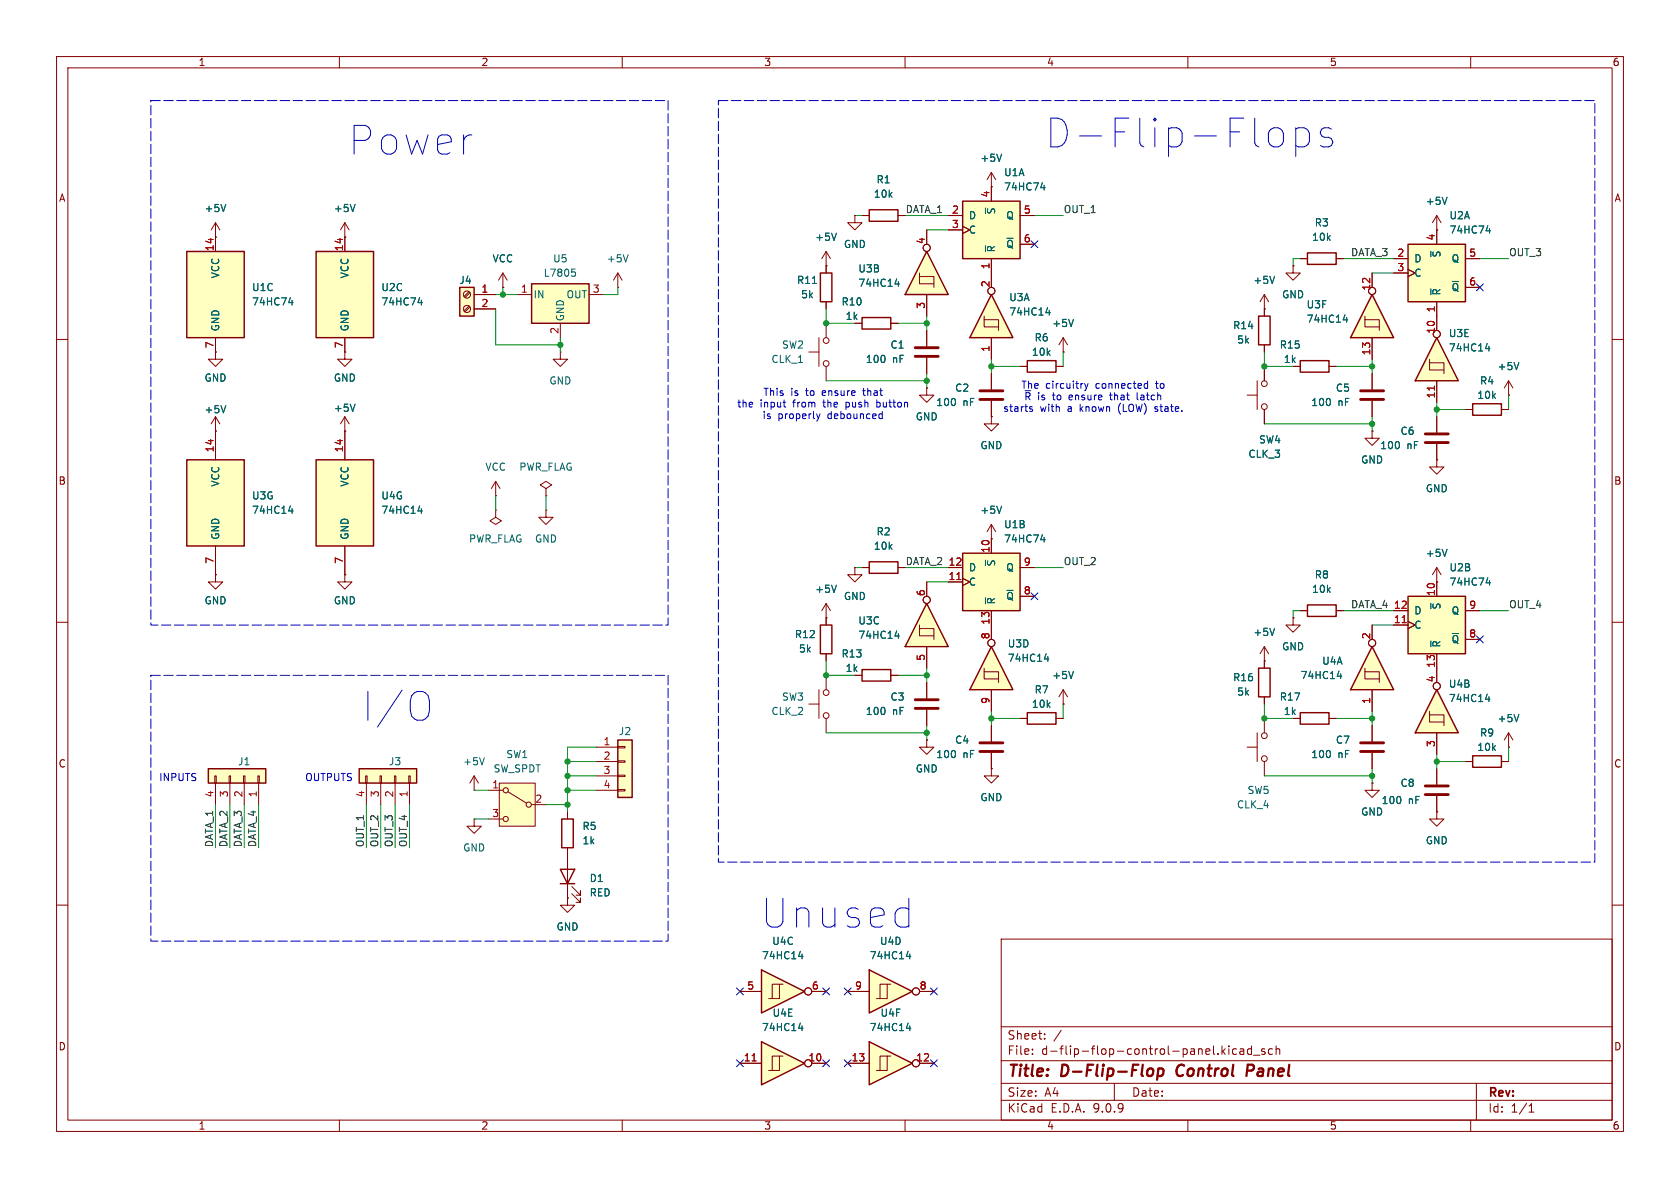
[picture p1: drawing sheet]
<svg xmlns="http://www.w3.org/2000/svg" width="297mm" height="210mm" viewBox="0 0 297 210" stroke-linecap="round" stroke-linejoin="round" font-family="sans-serif">
<g fill="none" stroke="#840000" stroke-width=".18">
<path d="M10 10h277v190h-277zM12 12h273v186h-273zM60 10v2M110 10v2M160 10v2M210 10v2M260 10v2M61 39.4l-.8 1.2M61 39.4l.7 1.2M61 39.4v2.5M61 41.9h.1M10 60h2"/>
<path d="M285 60h2M10 110h2M285 110h2M259.1 134.6h1.2M265.4 134.6h1.3M10 160h2M177 166h108v32h-108zM285 160h2M60 198v2M110 198v2M160 198v2M177 194.5h108"/>
<path d="M177 191.5h108M177 187.5h108M177 181.5h108M182.5 186.3v.1M182.5 185.5v.1M184.7 183.6v.1M184.7 182.8v.1M187.6 182.1l-1.3 2M197 191.5v3M210 198v2M216 184.9v1.5M216.2 185.8l.4 .6"/>
<path d="M216.6 185.4l-.6 .6M217.2 184.9v.1M217.2 185.4v1M218.6 185.5l-.4-.1-.3 .3v.4l.1 .2h.6M219.2 185.5h.6l.1 .9M219.9 185.8h-.5a.29 .29 0 0 0-.2 .3 .29 .29 0 0 0 .2 .3l.5-.1M221.2 185.5l-.4-.1-.3 .3v.4l.2 .2h.5M221.2 184.9v1.5M221.6 186.5h1.1M223.6 185.5l-.4-.1-.2 .2 .1 .2 .5 .2v.3h-.6M225 185.5l-.5-.1-.3 .3v.4l.2 .2h.6M225.6 185.5l.2-.1 .4 .1v.9"/>
<path d="M225.6 184.9v1.5M260 198v2M261 191.5v6.5M270.3 196.6h.9M270.3 195.5l.4-.4v1.5"/>
</g>
<path d="M203.3 188.9l.4 .1 .2 .3-.1 .5-.4 .4M204.8 189l.2-.1 .6 .1 .1 .3-.1 .5a.66 .66 0 0 1-1 .3M204.8 188.9l-.2 2M208.3 188.5a1.27 1.27 0 0 0 0 1.6M221.4 188.2h-.8l-.3 2M221.4 189.2l-.9 .1" fill="none" stroke="#840000" stroke-width=".4"/>
<path d="M260.3 133.6h5.1v2h-5.1z" fill="none" stroke="#840000" stroke-width=".25"/>
<path d="M62.8 36.1l-.4 1.3" fill="none" stroke="#006464" stroke-width=".18"/>
<path d="M33 81.3h10.2v15.2h-10.2z" fill="#ffffc2"/>
<path d="M33 81.3h10.2v15.2h-10.2zM222.5 118.1h2v5.1h-2z" fill="none" stroke="#840000" stroke-width=".25"/>
<g fill="none" stroke="#840000" stroke-width=".18">
<path d="M38.1 76.2v5.1M242.6 76.2v1.3h1.2l-1.2 1.2-1.3-1.2h1.3M242.6 76.2h.1M266.7 69.9h.1M266.7 67.3l-.8 1.3M266.7 67.3l.8 1.3M266.7 67.3v2.6M38.1 96.5v5.1M223.5 116.8h.1M223.5 114.3v3.8M223.5 114.3l-.7 1.3M223.5 114.3l.8 1.3"/>
<path d="M254 102.9h.1M254 100.3l-.8 1.3M254 100.3l.8 1.3M254 100.3v2.6M223.5 123.2v1.3M242.6 138.4v1.3h1.2l-1.2 1.3-1.3-1.3h1.3M242.6 138.4h.1M254 135.9v2.8M254 140.7v2.8"/>
</g>
<path d="M268.5 64.1l-.4 1.2M51 90.3h.8M51.6 89.9v.8M255.8 97.1l-.4 1.3M225.3 111.1l-.4 1.2" fill="none" stroke="#006464" stroke-width=".18"/>
<path d="M252 138.9h4M252 140.5h4" fill="none" stroke="#840000" stroke-width=".51"/>
<path d="M55.9 44.5h10.1v15.2h-10.1z" fill="#ffffc2"/>
<path d="M55.9 44.5h10.1v15.2h-10.1zM231.1 106.9h5.1v2.1h-5.1z" fill="none" stroke="#840000" stroke-width=".25"/>
<g fill="none" stroke="#840000" stroke-width=".18">
<path d="M61 41.9v2.6M61 59.7v2.5M229.9 108h1.2M236.2 108h1.3M220.5 132.1h1.7M222.2 129.5v5.1M223.5 127v2.5M223.5 134.6v2.6"/>
<circle cx="223.5" cy="130" r=".51"/>
<circle cx="223.5" cy="134.1" r=".51"/>
</g>
<path d="M73.9 53.5h.8M74.5 53.1v.8" fill="none" stroke="#006464" stroke-width=".18"/>
<path d="M248.9 105.4h10.2v10.2h-10.2z" fill="#ffffc2"/>
<path d="M248.9 105.4h10.2v10.2h-10.2z" fill="none" stroke="#840000" stroke-width=".25"/>
<path d="M175.3 33h.1M175.3 30.5l-.8 1.3M175.3 30.5l.7 1.3M175.3 30.5v2.5M246.4 108h2.5M246.4 110.5h2.5M248.9 109.9l1.3 .6-1.3 .6M254 102.9v2.5M254 115.6v2.5M259.1 108h2.5M259.1 113h2.5" fill="none" stroke="#840000" stroke-width=".18"/>
<path d="M247.9 110.1h.7" fill="none" stroke="#a90000" stroke-width=".18"/>
<path d="M177.1 27.2l-.4 1.3M253 113.3v1M262.7 103h.8M263.3 102.6v.8" fill="none" stroke="#006464" stroke-width=".18"/>
<path d="M170.2 35.6h10.1v10.1h-10.1z" fill="#ffffc2"/>
<path d="M170.2 35.6h10.1v10.1h-10.1z" fill="none" stroke="#840000" stroke-width=".25"/>
<path d="M167.6 38.1h2.6M175.3 33v2.6M180.3 38.1h2.6M167.6 40.6h2.6M170.2 40l1.2 .6-1.2 .7M175.3 45.7v2.6M180.3 43.2h2.6" fill="none" stroke="#840000" stroke-width=".18"/>
<path d="M184 33.2h.8M184.6 32.8v.8M174.2 43.5v1" fill="none" stroke="#006464" stroke-width=".18"/>
<path d="M170.2 97.8h10.1v10.2h-10.1z" fill="#ffffc2"/>
<path d="M153.7 37.1h5v2h-5zM153.7 99.3h5v2h-5zM170.2 97.8h10.1v10.2h-10.1z" fill="none" stroke="#840000" stroke-width=".25"/>
<g fill="none" stroke="#840000" stroke-width=".18">
<path d="M152.4 38.1h1.3M158.7 38.1h1.3M88.9 50.8h.1M88.9 48.3l-.8 1.2M88.9 48.3l.8 1.2M88.9 48.3v2.5M109.2 50.8h.1M109.2 48.3l-.7 1.2M109.2 48.3l.8 1.2M109.2 48.3v2.5M38.1 76.2h.1M38.1 62.2v1.3h1.3l-1.3 1.3-1.3-1.3h1.3"/>
<path d="M38.1 62.2h.1M38.1 73.7l-.8 1.2M38.1 73.7l.8 1.2M38.1 73.7v2.5M61 62.2v1.3h1.2l-1.2 1.3-1.3-1.3h1.3M61 62.2h.1M61 76.2h.1M61 73.7l-.8 1.2M61 73.7l.7 1.2M61 73.7v2.5M99.1 62.2v1.3h1.2l-1.2 1.3-1.3-1.3h1.3M99.1 62.2h.1"/>
<path d="M175.3 73.7v1.2h1.2l-1.2 1.3-1.3-1.3h1.3M175.3 73.7h.1M87.6 87.6h.1M87.6 85.1l-.7 1.3M87.6 85.1l.8 1.3M87.6 85.1v2.5M96.5 86.4l1-.7-1-.6-1 .6 1 .7v1.2M96.5 87.6h.1M96.5 90.2v1.2h1.3l-1.3 1.3-1.3-1.3h1.3M96.5 90.2h.1M175.3 95.3h.1M175.3 92.7v5.1"/>
<path d="M175.3 92.7l-.8 1.3M175.3 92.7l.7 1.3M152.4 100.3h1.3M158.7 100.3h1.3M167.6 100.3h2.6M167.6 102.9h2.6M170.2 102.2l1.2 .7-1.2 .6M175.3 108v2.5M180.3 100.3h2.6M180.3 105.4h2.6"/>
</g>
<path d="M169.2 102.5h.7" fill="none" stroke="#a90000" stroke-width=".18"/>
<path d="M111 45l-.4 1.3M39.9 71.7l-.4 1.3M62.8 71.4l-.4 1.3M177.1 89.5l-.4 1.2M184 95.4h.8M184.6 95v.8M174.2 105.7v1" fill="none" stroke="#006464" stroke-width=".18"/>
<path d="M94 50.2h10.1v7h-10.1z" fill="#ffffc2"/>
<path d="M94 50.2h10.1v7h-10.1z" fill="none" stroke="#840000" stroke-width=".25"/>
<path d="M91.4 52.1h2.6M99.1 57.2v2.5M104.1 52.1h2.6M38.1 101.6v1.3h1.3l-1.3 1.2-1.3-1.2h1.3M38.1 101.6h.1" fill="none" stroke="#840000" stroke-width=".18"/>
<path d="M101.1 47.6h.6M101.2 48.1h.3l.3 .2-.2 .5h-.4" fill="none" stroke="#006464" stroke-width=".18"/>
<path d="M55.9 81.3h10.1v15.2h-10.1z" fill="#ffffc2"/>
<path d="M55.9 81.3h10.1v15.2h-10.1z" fill="none" stroke="#840000" stroke-width=".25"/>
<path d="M61 76.2v5.1M61 96.5v5.1M87.6 90.2v1.2l1 .7-1 .6-1-.6 1-.7M87.6 90.2h.1M61 101.6v1.3h1.2l-1.2 1.2-1.3-1.2h1.3M61 101.6h.1" fill="none" stroke="#840000" stroke-width=".18"/>
<path d="M73.9 90.3h.8M74.5 89.9v.8" fill="none" stroke="#006464" stroke-width=".18"/>
<path d="M81.3 50.8h2.5v5.1h-2.5z" fill="#ffffc2"/>
<path d="M81.3 50.8h2.5v5.1h-2.5z" fill="none" stroke="#840000" stroke-width=".25"/>
<g fill="none" stroke="#840000" stroke-width=".18">
<path d="M82.9 51.6l-.9 .8M82.9 54.1l-.9 .8M83.1 51.7l-.9 .9M83.1 54.3l-.9 .8M83.8 52.1h3.8M83.8 54.6h3.8"/>
<circle cx="82.5" cy="52.1" r=".63"/>
<circle cx="82.5" cy="54.6" r=".63"/>
</g>
<path d="M33 44.5h10.2v15.2h-10.2z" fill="#ffffc2"/>
<path d="M33 44.5h10.2v15.2h-10.2z" fill="none" stroke="#840000" stroke-width=".25"/>
<path d="M38.1 39.4v5.1M38.1 39.4l-.8 1.2M38.1 39.4l.8 1.2M38.1 41.9h.1M38.1 59.7v2.5" fill="none" stroke="#840000" stroke-width=".18"/>
<path d="M39.9 36.1l-.4 1.3M51 53.5h.8M51.6 53.1v.8" fill="none" stroke="#006464" stroke-width=".18"/>
<path d="M134.6 184.2l7.6 3.8-7.6 3.8z" fill="#ffffc2"/>
<path d="M152.4 118.4h5.1v2h-5.1zM181.6 126h5.1v2h-5.1zM134.6 184.2l7.6 3.8-7.6 3.8z" fill="none" stroke="#840000" stroke-width=".25"/>
<g fill="none" stroke="#840000" stroke-width=".18">
<path d="M151.1 119.4h1.3M157.5 119.4h1.2M163.8 130.8v1.3h1.3l-1.3 1.3-1.2-1.3h1.2M163.8 130.8h.1M175.3 135.9v1.3h1.2l-1.2 1.2-1.3-1.2h1.3M175.3 135.9h.1M175.3 128.3v2.8M175.3 133.1v2.8M180.3 127h1.3M186.7 127h1.3M188 124.5h.1M188 121.9l-.8 1.3"/>
<path d="M188 121.9l.7 1.3M188 121.9v2.6M130.8 188h3.8M137.8 186.7h-1.3v2.5M138.4 186.7h-.6v2.5h-1.9M143.5 188h2.5"/>
<circle cx="142.9" cy="188" r=".63"/>
</g>
<path d="M133 187.5h.7" fill="none" stroke="#a90000" stroke-width=".18"/>
<path d="M189.8 118.7l-.4 1.3M141.2 181.8h.8M141.8 181.3v.9" fill="none" stroke="#006464" stroke-width=".18"/>
<path d="M173.2 131.3h4.1M173.2 132.8h4.1" fill="none" stroke="#840000" stroke-width=".51"/>
<path d="M175.3 114.3l3.8 7.6h-7.7z" fill="#ffffc2"/>
<path d="M175.3 114.3l3.8 7.6h-7.7z" fill="none" stroke="#840000" stroke-width=".25"/>
<g fill="none" stroke="#840000" stroke-width=".18">
<path d="M174 118.1v.6h2.5v2M174 118.7v1.3h2.5M175.3 110.5v2.5M175.3 121.9v3.8"/>
<circle cx="175.3" cy="113.7" r=".63"/>
</g>
<path d="M184.6 116.5h.8M185.2 116.1v.8" fill="none" stroke="#006464" stroke-width=".18"/>
<path d="M163.8 106.7l3.8 7.6h-7.6z" fill="#ffffc2"/>
<path d="M163.8 106.7l3.8 7.6h-7.6z" fill="none" stroke="#840000" stroke-width=".25"/>
<g fill="none" stroke="#840000" stroke-width=".18">
<path d="M146 109.2h.1M146 106.7l-.7 1.3M146 106.7l.8 1.3M146 106.7v2.5M151.1 100.3v1.3h1.3l-1.3 1.3-1.2-1.3h1.2M151.1 100.3h.1M162.6 110.5v.6h2.5v1.9M162.6 111.1v1.3h2.5M163.8 102.9v2.5M163.8 114.3v3.8"/>
<circle cx="163.8" cy="106" r=".63"/>
</g>
<path d="M147.9 103.4l-.5 1.3M158.2 112.4h.8M158.8 112v.8" fill="none" stroke="#006464" stroke-width=".18"/>
<path d="M153.7 184.2l7.6 3.8-7.6 3.8z" fill="#ffffc2"/>
<path d="M153.7 184.2l7.6 3.8-7.6 3.8z" fill="none" stroke="#840000" stroke-width=".25"/>
<g fill="none" stroke="#840000" stroke-width=".18">
<path d="M149.9 188h3.8M156.8 186.7h-1.2v2.5M157.5 186.7h-.7v2.5h-1.9M162.6 188h2.5"/>
<circle cx="161.9" cy="188" r=".63"/>
</g>
<path d="M160.2 181.8h.8M160.8 181.3v.9" fill="none" stroke="#006464" stroke-width=".18"/>
<path d="M134.6 171.5l7.6 3.8-7.6 3.8z" fill="#ffffc2"/>
<path d="M134.6 171.5l7.6 3.8-7.6 3.8z" fill="none" stroke="#840000" stroke-width=".25"/>
<g fill="none" stroke="#840000" stroke-width=".18">
<path d="M130.8 175.3h3.8M137.8 174h-1.3v2.5M138.4 174h-.6v2.5h-1.9M143.5 175.3h2.5"/>
<circle cx="142.9" cy="175.3" r=".63"/>
</g>
<path d="M141.2 169.1h.8M141.8 168.6v.9" fill="none" stroke="#006464" stroke-width=".18"/>
<path d="M153.7 171.5l7.6 3.8-7.6 3.8z" fill="#ffffc2"/>
<path d="M99.1 153.7h2.5l-1.3 2.5zM99.1 156.2h2.5M153.7 171.5l7.6 3.8-7.6 3.8z" fill="none" stroke="#840000" stroke-width=".25"/>
<g fill="none" stroke="#840000" stroke-width=".18">
<path d="M100.3 158.8v1.2h1.3l-1.3 1.3-1.2-1.3h1.2M100.3 158.8h.1M100.3 151.1v7.7M101.1 158l1.5 1.5v-.7v.7h-.7M101.1 156.7l1.5 1.5v-.7v.7h-.7M149.9 175.3h3.8M156.8 174h-1.2v2.5M157.5 174h-.7v2.5h-1.9M162.6 175.3h2.5"/>
<circle cx="161.9" cy="175.3" r=".63"/>
</g>
<path d="M160.2 169.1h.8M160.8 168.6v.9" fill="none" stroke="#006464" stroke-width=".18"/>
<path d="M109.2 130.8h2.6v10.2h-2.6z" fill="#ffffc2"/>
<path d="M109.2 130.8h2.6v10.2h-2.6zM99.3 144.8h2v5.1h-2z" fill="none" stroke="#840000" stroke-width=".25"/>
<path d="M105.4 132.1h3.8M105.4 134.6h3.8M105.4 137.2h3.8M105.4 139.7h3.8M109.2 132h1.3v.2h-1.3zM109.2 134.5h1.3v.2h-1.3zM109.2 137h1.3v.3h-1.3zM109.2 139.6h1.3v.2h-1.3zM100.3 143.5v1.3M100.3 149.9v1.2" fill="none" stroke="#840000" stroke-width=".18"/>
<path d="M88.3 138.4h6.3v7.7h-6.3z" fill="#ffffc2"/>
<g fill="none" stroke="#840000" stroke-width=".18">
<path d="M259.1 72.4h1.2M265.4 72.4h1.3M86.4 139.7h2.5M88.3 138.4h6.3v7.7h-6.3zM89.8 140l3.3 2M86.4 144.8h2.5M94 142.2h2.5M254 143.5v1.3h1.3l-1.3 1.3-1.3-1.3h1.3M254 143.5h.1"/>
<circle cx="89.4" cy="139.7" r=".46"/>
<circle cx="89.4" cy="144.8" r=".46"/>
<circle cx="93.5" cy="142.2" r=".46"/>
</g>
<path d="M260.3 71.4h5.1v2h-5.1z" fill="none" stroke="#840000" stroke-width=".25"/>
<path d="M248.9 43.2h10.2v10.1h-10.2z" fill="#ffffc2"/>
<path d="M222.5 55.9h2v5.1h-2zM248.9 43.2h10.2v10.1h-10.2z" fill="none" stroke="#840000" stroke-width=".25"/>
<g fill="none" stroke="#840000" stroke-width=".18">
<path d="M223.5 54.6v1.3M246.4 45.7h2.5M246.4 48.3h2.5M248.9 47.6l1.3 .7-1.3 .6M254 40.6v2.6M254 53.3v2.6M259.1 45.7h2.5M259.1 50.8h2.5M220.5 69.9h1.7M222.2 67.3v5.1M223.5 61v1.2M223.5 64.8v2.5"/>
<path d="M223.5 72.4v2.5M266.7 132.1h.1M266.7 129.5l-.8 1.3M266.7 129.5l.8 1.3M266.7 129.5v2.6"/>
<circle cx="223.5" cy="67.8" r=".51"/>
<circle cx="223.5" cy="71.9" r=".51"/>
</g>
<path d="M253 51.1v1M262.7 40.8h.8M263.3 40.4v.8M268.5 126.3l-.4 1.3" fill="none" stroke="#006464" stroke-width=".18"/>
<path d="M254 121.9l3.8 7.6h-7.6z" fill="#ffffc2"/>
<path d="M231.1 44.7h5.1v2h-5.1zM254 121.9l3.8 7.6h-7.6z" fill="none" stroke="#840000" stroke-width=".25"/>
<g fill="none" stroke="#840000" stroke-width=".18">
<path d="M254 38.1v2.5M254 38.1l-.8 1.3M254 38.1l.8 1.3M223.5 54.6h.1M223.5 52.1l-.7 1.2M223.5 52.1l.8 1.2M223.5 52.1v2.5M229.9 45.7h1.2M236.2 45.7h1.3M254 40.6h.1M254 73.7v2.8M254 78.5v2.8"/>
<path d="M254 81.3v1.3h1.3l-1.3 1.2-1.3-1.2h1.3M254 81.3h.1M254 118.1v2.6M252.7 125.7v.7h2.6v1.9M252.7 126.4v1.2h2.6M254 129.5v3.9"/>
<circle cx="254" cy="121.3" r=".63"/>
</g>
<path d="M255.8 34.9l-.4 1.2M225.3 48.8l-.4 1.3M262.6 123.6h.8M263.2 123.2v.8" fill="none" stroke="#006464" stroke-width=".18"/>
<path d="M252 76.7h4M252 78.2h4" fill="none" stroke="#840000" stroke-width=".51"/>
<path d="M36.8 135.9h10.2v2.5h-10.2z" fill="#ffffc2"/>
<path d="M36.8 135.9h10.2v2.5h-10.2z" fill="none" stroke="#840000" stroke-width=".25"/>
<path d="M38 137.2h.2v1.2h-.2zM38.1 138.4v3.8M40.5 137.2h.3v1.2h-.3zM40.6 138.4v3.8M43.1 137.2h.2v1.2h-.2zM43.2 138.4v3.8M45.6 137.2h.2v1.2h-.2zM45.7 138.4v3.8M83.8 144.8v1.3h1.3l-1.3 1.2-1.3-1.2h1.3M83.8 144.8h.1" fill="none" stroke="#840000" stroke-width=".18"/>
<path d="M63.5 135.9h10.2v2.5h-10.2z" fill="#ffffc2"/>
<path d="M145 110.5h2.1v5.1h-2.1zM63.5 135.9h10.2v2.5h-10.2z" fill="none" stroke="#840000" stroke-width=".25"/>
<g fill="none" stroke="#840000" stroke-width=".18">
<path d="M163.8 58.4v2.8M163.8 63.2v2.8M146 109.2v1.3M146 115.6v1.2M146 119.4v2.5M64.6 137.2h.3v1.2h-.3zM64.8 138.4v3.8M67.2 137.2h.2v1.2h-.2zM67.3 138.4v3.8M69.7 137.2h.3v1.2h-.3zM69.8 138.4v3.8M72.3 137.2h.2v1.2h-.2z"/>
<path d="M72.4 138.4v3.8M83.8 139.7h.1M83.8 137.2l-.7 1.2M83.8 137.2l.8 1.2M83.8 137.2v2.5M143 124.5h1.8M144.8 121.9v5.1M146 127v2.5M163.8 120.7v2.7M163.8 125.5v2.8"/>
<circle cx="146.1" cy="126.5" r=".51"/>
<circle cx="146.1" cy="122.4" r=".51"/>
</g>
<path d="M85.6 133.9l-.4 1.3" fill="none" stroke="#006464" stroke-width=".18"/>
<path d="M161.8 61.5h4.1M161.8 63h4.1M161.8 123.7h4.1M161.8 125.2h4.1" fill="none" stroke="#840000" stroke-width=".51"/>
<path d="M242.6 52.1l3.8 7.6h-7.6z" fill="#ffffc2"/>
<path d="M242.6 52.1l3.8 7.6h-7.6zM229.9 63.8h5v2h-5z" fill="none" stroke="#840000" stroke-width=".25"/>
<g fill="none" stroke="#840000" stroke-width=".18">
<path d="M151.1 38.1v1.3h1.3l-1.3 1.2-1.2-1.2h1.2M151.1 38.1h.1M228.6 47v1.3h1.3l-1.3 1.2-1.3-1.2h1.3M228.6 47h.1M241.3 55.9v.6h2.5v1.9M241.3 56.5v1.3h2.5M242.6 48.3v2.5M242.6 59.7v3.8M175.3 66v2.8M175.3 70.9v2.8M228.6 64.8h1.3M234.9 64.8h1.3"/>
<path d="M228.6 109.2v1.3h1.3l-1.3 1.3-1.3-1.3h1.3M228.6 109.2h.1"/>
<circle cx="242.6" cy="51.4" r=".63"/>
</g>
<path d="M237.5 56.5h.8M238.1 56.1v.9" fill="none" stroke="#006464" stroke-width=".18"/>
<path d="M173.2 69.1h4.1M173.2 70.6h4.1" fill="none" stroke="#840000" stroke-width=".51"/>
<path d="M242.6 114.3l3.8 7.6h-7.6z" fill="#ffffc2"/>
<path d="M242.6 114.3l3.8 7.6h-7.6z" fill="none" stroke="#840000" stroke-width=".25"/>
<g fill="none" stroke="#840000" stroke-width=".18">
<path d="M146 47h.1M146 44.5l-.7 1.2M146 44.5l.8 1.2M146 44.5v2.5M241.3 118.1v.6h2.5v2M241.3 118.7v1.3h2.5M242.6 110.5v2.5M242.6 121.9v3.8"/>
<circle cx="242.6" cy="113.7" r=".63"/>
</g>
<path d="M147.9 41.2l-.5 1.3M236.4 119.5h.8M237 119.1v.9" fill="none" stroke="#006464" stroke-width=".18"/>
<path d="M163.8 44.5l3.8 7.6h-7.6z" fill="#ffffc2"/>
<path d="M145 48.3h2.1v5h-2.1zM152.4 56.1h5.1v2.1h-5.1zM163.8 44.5l3.8 7.6h-7.6zM229.9 126h5v2h-5z" fill="none" stroke="#840000" stroke-width=".25"/>
<g fill="none" stroke="#840000" stroke-width=".18">
<path d="M144.8 59.7v5.1M146 47v1.3M146 53.3v1.3M146 57.2v2.5M151.1 57.2h1.3M157.5 57.2h1.2M162.6 48.3v.6h2.5v1.9M162.6 48.9v1.3h2.5M163.8 40.6v2.6M163.8 52.1v3.8M143 62.2h1.8M146 64.8v2.5"/>
<path d="M163.8 68.6v1.3h1.3l-1.3 1.2-1.2-1.2h1.2M163.8 68.6h.1M228.6 127h1.3M234.9 127h1.3M242.6 128.3v2.8M242.6 133.1v2.8"/>
<circle cx="163.8" cy="43.8" r=".63"/>
<circle cx="146.1" cy="60.2" r=".51"/>
<circle cx="146.1" cy="64.3" r=".51"/>
</g>
<path d="M143.6 50.1h.8M158.2 50.2h.8M158.8 49.8v.8" fill="none" stroke="#006464" stroke-width=".18"/>
<path d="M240.5 131.3h4.1M240.5 132.8h4.1" fill="none" stroke="#840000" stroke-width=".51"/>
<path d="M254 59.7l3.8 7.6h-7.6z" fill="#ffffc2"/>
<path d="M254 59.7l3.8 7.6h-7.6zM181.6 63.8h5.1v2h-5.1z" fill="none" stroke="#840000" stroke-width=".25"/>
<g fill="none" stroke="#840000" stroke-width=".18">
<path d="M188 59.7l-.8 1.3M188 59.7l.7 1.3M188 59.7v2.5M254 55.9v2.5M180.3 64.8h1.3M186.7 64.8h1.3M188 62.2h.1M242.6 66v2.8M242.6 70.9v2.8M252.7 63.5v.6h2.6v1.9M252.7 64.1v1.3h2.6M254 67.3v3.8"/>
<circle cx="254" cy="59.1" r=".63"/>
</g>
<path d="M253.6 68.2v.8" fill="none" stroke="#a90000" stroke-width=".18"/>
<path d="M189.8 56.5l-.4 1.2M262.6 61.6h.8M263.2 61.2v.8" fill="none" stroke="#006464" stroke-width=".18"/>
<path d="M240.5 69.1h4.1M240.5 70.6h4.1" fill="none" stroke="#840000" stroke-width=".51"/>
<path d="M175.3 52.1l3.8 7.6h-7.7z" fill="#ffffc2"/>
<path d="M175.3 52.1l3.8 7.6h-7.7z" fill="none" stroke="#840000" stroke-width=".25"/>
<g fill="none" stroke="#840000" stroke-width=".18">
<path d="M151.1 38.1h.1M152.4 38.1h1.3M158.7 38.1h1.3M167.6 38.1h2.6M175.3 33h.1M175.3 33v2.6M180.3 38.1h2.6M38.1 41.9h.1M38.1 41.9v2.6M38.1 59.7v2.5M61 41.9h.1M61 41.9v2.6"/>
<path d="M61 59.7v2.5M83.8 52.1h3.8M83.8 54.6h3.8M88.9 50.8h.1M146 47h.1M146 47v1.3M146 53.3v1.3M151.1 57.2h1.3M157.5 57.2h1.2M163.8 40.6v2.6M163.8 52.1v3.8M163.8 58.4v2.8"/>
<path d="M167.6 40.6h2.6M170.2 40l1.2 .6-1.2 .7M174 55.9v.6h2.5v1.9M174 56.5v1.3h2.5M175.3 45.7v5.1M175.3 59.7v3.8M180.3 43.2h2.6M223.5 54.6h.1M223.5 54.6v1.3M228.6 47h.1M229.9 45.7h1.2M236.2 45.7h1.3"/>
<path d="M242.6 48.3v2.5M242.6 59.7v3.8M246.4 45.7h2.5M246.4 48.3h2.5M248.9 47.6l1.3 .7-1.3 .6M254 40.6h.1M254 40.6v2.6M254 53.3v5.1M259.1 45.7h2.5M259.1 50.8h2.5M38.1 76.2h.1M38.1 62.2h.1"/>
<path d="M38.1 76.2v5.1M61 62.2h.1M61 76.2h.1M61 76.2v5.1M163.8 68.6h.1M163.8 63.2v2.8M175.3 73.7h.1M175.3 66v2.8M175.3 70.9v2.8M180.3 64.8h1.3M186.7 64.8h1.3M188 62.2h.1"/>
<path d="M223.5 61v1.2M223.5 64.8v2.5M223.5 72.4v2.5M228.6 64.8h1.3M234.9 64.8h1.3M242.6 76.2h.1M242.6 66v2.8M242.6 70.9v2.8M254 67.3v3.8M254 73.7v2.8M254 78.5v2.8M259.1 72.4h1.2"/>
<path d="M265.4 72.4h1.3M266.7 69.9h.1M38.1 96.5v5.1M61 96.5v5.1M175.3 95.3h.1M175.3 95.3v2.5M254 81.3h.1M38.1 101.6h.1M61 101.6h.1M146 109.2h.1M146 109.2v1.3M146 115.6v1.2"/>
<path d="M151.1 100.3h.1M151.1 119.4h1.3M152.4 100.3h1.3M157.5 119.4h1.2M158.7 100.3h1.3M163.8 102.9v2.5M163.8 114.3v3.8M167.6 100.3h2.6M167.6 102.9h2.6M170.2 102.2l1.2 .7-1.2 .6M175.3 108v5M180.3 100.3h2.6"/>
<path d="M180.3 105.4h2.6M223.5 116.8h.1M223.5 116.8v1.3M228.6 109.2h.1M229.9 108h1.2M236.2 108h1.3M242.6 110.5v2.5M246.4 108h2.5M246.4 110.5h2.5M248.9 109.9l1.3 .6-1.3 .6M254 102.9h.1M254 102.9v2.5"/>
<path d="M254 115.6v5.1M259.1 108h2.5M259.1 113h2.5M163.8 130.8h.1M163.8 120.7v2.7M163.8 125.5v2.8M175.3 135.9h.1M175.3 121.9v3.8M175.3 128.3v2.8M175.3 133.1v2.8M180.3 127h1.3M186.7 127h1.3"/>
<path d="M188 124.5h.1M223.5 123.2v1.3M228.6 127h1.3M234.9 127h1.3M242.6 138.4h.1M242.6 121.9v3.8M242.6 128.3v2.8M242.6 133.1v2.8M254 129.5v3.9M254 135.9v2.8M259.1 134.6h1.2M265.4 134.6h1.3"/>
<path d="M266.7 132.1h.1M100.3 158.8h.1M100.3 143.5v1.3M100.3 149.9v3.8M100.3 156.2v2.6M254 143.5h.1M254 140.7v2.8M130.8 175.3h3.8M143.5 175.3h2.5M149.9 175.3h3.8M162.6 175.3h2.5M130.8 188h3.8"/>
<path d="M143.5 188h2.5M149.9 188h3.8M162.6 188h2.5"/>
<circle cx="163.8" cy="43.8" r=".63"/>
<circle cx="175.3" cy="51.4" r=".63"/>
<circle cx="242.6" cy="51.4" r=".63"/>
<circle cx="254" cy="59.1" r=".63"/>
<circle cx="163.8" cy="106" r=".63"/>
<circle cx="175.3" cy="113.7" r=".63"/>
<circle cx="242.6" cy="113.7" r=".63"/>
<circle cx="254" cy="121.3" r=".63"/>
<circle cx="142.9" cy="175.3" r=".63"/>
<circle cx="161.9" cy="175.3" r=".63"/>
<circle cx="142.9" cy="188" r=".63"/>
<circle cx="161.9" cy="188" r=".63"/>
</g>
<g fill="none" stroke="#006464" stroke-width=".18">
<path d="M39.9 36.1l-.4 1.3M62.8 36.1l-.4 1.3M177.1 27.2l-.4 1.3M184 33.2h.8M184.6 32.8v.8M255.8 34.9l-.4 1.2M51 53.5h.8M51.6 53.1v.8M73.9 53.5h.8M74.5 53.1v.8M143.6 50.1h.8M147.9 41.2l-.5 1.3"/>
<path d="M158.2 50.2h.8M158.8 49.8v.8M174.2 43.5v1M184.9 55.3h.8M185.5 54.9v.8M189.8 56.5l-.4 1.2M225.3 48.8l-.4 1.3M237.5 56.5h.8M238.1 56.1v.9M253 51.1v1M262.7 40.8h.8M263.3 40.4v.8"/>
<path d="M39.9 71.7l-.4 1.3M62.8 71.4l-.4 1.3M262.6 61.6h.8M263.2 61.2v.8M268.5 64.1l-.4 1.2M51 90.3h.8M51.6 89.9v.8M73.9 90.3h.8M74.5 89.9v.8M177.1 89.5l-.4 1.2M184 95.4h.8M184.6 95v.8"/>
<path d="M255.8 97.1l-.4 1.3M147.9 103.4l-.5 1.3M158.2 112.4h.8M158.8 112v.8M174.2 105.7v1M184.6 116.5h.8M185.2 116.1v.8M189.8 118.7l-.4 1.3M225.3 111.1l-.4 1.2M236.4 119.5h.8M237 119.1v.9M253 113.3v1"/>
<path d="M262.7 103h.8M263.3 102.6v.8M262.6 123.6h.8M263.2 123.2v.8M268.5 126.3l-.4 1.3M141.2 169.1h.8M141.8 168.6v.9M160.2 169.1h.8M160.8 168.6v.9M141.2 181.8h.8M141.8 181.3v.9M160.2 181.8h.8"/>
<path d="M160.8 181.3v.9"/>
</g>
<g fill="none" stroke="#009600" stroke-width=".18">
<path d="M151.1 38.1h1.3M160 38.1h7.6M182.9 38.1h5.1M87.6 52.1h3.8M87.6 54.6v6.4h11.5M88.9 50.8v1.3M99.1 59.7v2.5M109.2 50.8v1.3h-2.5M146 54.6v2.6h5.1M158.7 57.2h5.1M163.8 55.9v2.5M163.8 40.6h3.8"/>
<path d="M229.9 45.7h-1.3v1.3M237.5 45.7h8.9M242.6 48.3h3.8M261.6 45.7h5.1M146 67.3h17.8M163.8 66v2.6M175.3 64.8h5M175.3 63.5v2.5M188 62.2v2.6M223.5 62.2v2.6h5.1M223.5 74.9h19.1M236.2 64.8h6.4"/>
<path d="M242.6 63.5v2.5M242.6 73.7v2.5M254 71.1v2.6M254 72.4h5.1M266.7 69.9v2.5M87.6 87.6v2.6M96.5 87.6v2.6M146 116.8v2.6h5.1M151.1 100.3h1.3M158.7 119.4h5.1M160 100.3h7.6M163.8 118.1v2.6"/>
<path d="M163.8 102.9h3.8M182.9 100.3h5.1M229.9 108h-1.3v1.2M237.5 108h8.9M242.6 110.5h3.8M261.6 108h5.1M83.8 139.7h2.6M100.3 134.6h5.1M100.3 139.7h5.1M100.3 137.2h5.1M105.4 132.1h-5.1v11.4M146 129.5h17.8"/>
<path d="M163.8 128.3v2.5M175.3 125.7v2.6M175.3 127h5M188 124.5v2.5M223.5 137.2h19.1M223.5 124.5v2.5h5.1M236.2 127h6.4M242.6 125.7v2.6M242.6 135.9v2.5M254 134.6h5.1M254 133.4v2.5M266.7 132.1v2.5"/>
<path d="M38.1 142.2v7.7M40.6 142.2v7.7M43.2 142.2v7.7M45.7 142.2v7.7M64.8 142.2v7.7M67.3 142.2v7.7M69.8 142.2v7.7M72.4 142.2v7.7M83.8 144.8h2.6M96.5 142.2h3.8"/>
</g>
<g fill="none" stroke="#000084" stroke-width=".18">
<path d="M182.3 42.6l1.2 1.2M183.5 42.6l-1.2 1.2M261 50.2l1.2 1.2M262.2 50.2l-1.2 1.2M182.3 104.8l1.2 1.2M183.5 104.8l-1.2 1.2M261 112.4l1.2 1.2M262.2 112.4l-1.2 1.2M130.2 174.7l1.2 1.2M131.4 174.7l-1.2 1.2M145.4 174.7l1.3 1.2M146.7 174.7l-1.3 1.2"/>
<path d="M149.3 174.7l1.2 1.2M150.5 174.7l-1.2 1.2M164.5 174.7l1.2 1.2M165.7 174.7l-1.2 1.2M130.2 187.4l1.2 1.2M131.4 187.4l-1.2 1.2M145.4 187.4l1.3 1.2M146.7 187.4l-1.3 1.2M149.3 187.4l1.2 1.2M150.5 187.4l-1.2 1.2M164.5 187.4l1.2 1.2M165.7 187.4l-1.2 1.2"/>
</g>
<g fill="none" stroke="#0000c2" stroke-width=".18">
<path d="M225.2 22.6a1.38 1.38 0 0 1 1.7 .9v1.5a1.38 1.38 0 0 1-1.7 1M229.1 22.8l.5-.2h.9l.5 .2 .5 .7v1.5l-.5 .7-.5 .3h-.9l-.5-.3M229.1 22.6v5.1M235.4 22.8l-.5-.2h-.7l-.5 .2-.3 .5 .3 .7 .5 .3h.7l.5 .2 .2 .5-.2 .7-.5 .3h-1l-.5-.3M138.4 71.1h.5M138.7 71.9l.2 .1M144.4 73.2l.3 .8M144.7 74l-.2 .4M145 73.2l-.3 .8M155 70.7v1.3M155 71.9l.1 .1M155.1 71.1l-.1 .1"/>
<path d="M155.6 73.2h.4M156 72.7v1.3M156 73.9l-.4 .1M182.1 72.2l.5 .3-.1 .2h-.4M182.2 71.9h-.1M182.4 71.9h.1M191.8 67.8l.3 .8M192.1 68.6l-.3 .5M192.4 67.8l-.3 .8M201 69.4v1.1l.2 .2M202.4 68.6h.5M202.4 67.9h.5"/>
<path d="M202.9 67.4v1.2M204.1 72.7h.2M204.3 71.9l-.2 .2 .2 .2M75.7 123l.2 .9v1.7l-.2 1"/>
</g>
<path d="M26.7 17.8h91.4v92.7h-91.4zM127 17.8h154.9v134.6h-154.9zM26.7 119.4h91.4v47h-91.4z" fill="none" stroke="#0000c2" stroke-width=".18" stroke-dasharray="1.7 .6"/>
<path d="M253.6 68.2v.8M169.2 102.5h.7M247.9 110.1h.7M133 187.5h.7" fill="none" stroke="#a90000" stroke-width=".18"/>
<g fill="#009600" stroke="#009600" stroke-width=".18">
<circle cx="163.8" cy="57.2" r=".46"/>
<circle cx="163.8" cy="67.3" r=".46"/>
<circle cx="146" cy="57.2" r=".46"/>
<circle cx="175.3" cy="64.8" r=".46"/>
<circle cx="242.6" cy="64.8" r=".46"/>
<circle cx="242.6" cy="74.9" r=".46"/>
<circle cx="254" cy="72.4" r=".46"/>
<circle cx="223.5" cy="127" r=".46"/>
<circle cx="242.6" cy="137.2" r=".46"/>
<circle cx="242.6" cy="127" r=".46"/>
<circle cx="254" cy="134.6" r=".46"/>
<circle cx="88.9" cy="52.1" r=".46"/>
<circle cx="99.1" cy="61" r=".46"/>
<circle cx="223.5" cy="64.8" r=".46"/>
<circle cx="163.8" cy="119.4" r=".46"/>
<circle cx="146" cy="119.4" r=".46"/>
<circle cx="163.8" cy="129.5" r=".46"/>
<circle cx="175.3" cy="127" r=".46"/>
<circle cx="100.3" cy="139.7" r=".46"/>
<circle cx="100.3" cy="134.6" r=".46"/>
<circle cx="100.3" cy="137.2" r=".46"/>
<circle cx="100.3" cy="142.2" r=".46"/>
</g>
<g font-size="7.1" fill="#0000c2">
<text x="61.7" y="27.7">Power</text>
<text x="184.8" y="26.4">D-Flip-Flops</text>
<text x="64.1" y="127.7">I/O</text>
<text x="134.6" y="164.3">Unused</text>
</g>
<g font-size="2.8" fill="#840000">
<text x="178" y="190.9">Title:</text>
<text x="187.7" y="190.9">D-Flip-Flop</text>
<text x="208.8" y="190.9">Control</text>
<text x="222" y="190.9">Panel</text>
</g>
<g font-size="2.1" fill="#840000">
<text x="178" y="184">Sheet:</text>
<text x="178" y="186.7">File:</text>
<text x="184.1" y="186.7">d-flip-flop-control-panel.kicad_sch</text>
<text x="178" y="196.9">KiCad</text>
<text x="178" y="194.1">Size:</text>
<text x="184.7" y="194.1">A4</text>
<text x="185.7" y="196.9">E.D.A.</text>
<text x="193.3" y="196.9">9.0.9</text>
<text x="200" y="194.1">Date:</text>
<text x="263" y="194.3">Rev:</text>
<text x="263" y="196.9">Id:</text>
<text x="267.1" y="196.9">1/1</text>
</g>
<g font-size="1.8" fill="#840000">
<text x="35" y="11.9">1</text>
<text x="85" y="11.9">2</text>
<text x="135" y="11.9">3</text>
<text x="185" y="11.9">4</text>
<text x="235" y="11.9">5</text>
<text x="285" y="11.9">6</text>
<text x="10.3" y="35.9">A</text>
<text x="285.3" y="35.9">A</text>
<text x="10.3" y="85.9">B</text>
<text x="285.3" y="85.9">B</text>
<text x="10.3" y="135.9">C</text>
<text x="285.3" y="135.9">C</text>
<text x="10.3" y="185.9">D</text>
<text x="285.3" y="185.9">D</text>
<text x="35" y="199.9">1</text>
<text x="85" y="199.9">2</text>
<text x="135" y="199.9">3</text>
<text x="185" y="199.9">4</text>
<text x="235" y="199.9">5</text>
<text x="285" y="199.9">6</text>
</g>
<g font-size="1.8" fill="#006464">
<text x="173.2" y="28.8">+5V</text>
<text x="154.4" y="35.2">10k</text>
<text x="154.9" y="32.6">R1</text>
<text x="177.4" y="33.9">74HC74</text>
<text x="177.4" y="31.3">U1A</text>
<text x="36.1" y="37.7">+5V</text>
<text x="58.9" y="37.7">+5V</text>
<text x="171.2" y="39">D</text>
<text x="171.2" y="41.5">C</text>
<text x="176.1" y="38" transform="rotate(-90 176.1 38)">~{S}</text>
<text x="177.8" y="39">Q</text>
<text x="232.3" y="40.2">R3</text>
<text x="252" y="36.4">+5V</text>
<text x="256.2" y="41.5">74HC74</text>
<text x="256.2" y="39">U2A</text>
<text x="87" y="46.6">VCC</text>
<text x="97.7" y="46.6">U5</text>
<text x="107.2" y="46.6">+5V</text>
<text x="144" y="42.8">+5V</text>
<text x="149.1" y="44">GND</text>
<text x="176.1" y="44.7" transform="rotate(-90 176.1 44.7)">~{R}</text>
<text x="177.8" y="44">~{Q}</text>
<text x="231.9" y="42.8">10k</text>
<text x="249.9" y="46.6">D</text>
<text x="254.9" y="45.6" transform="rotate(-90 254.9 45.6)">~{S}</text>
<text x="256.5" y="46.6">Q</text>
<text x="39" y="49.3" transform="rotate(-90 39 49.3)">VCC</text>
<text x="44.5" y="51.7">U1C</text>
<text x="61.8" y="49.3" transform="rotate(-90 61.8 49.3)">VCC</text>
<text x="67.3" y="51.7">U2C</text>
<text x="81.1" y="50.4">J4</text>
<text x="94.2" y="52.9">IN</text>
<text x="96" y="49.1">L7805</text>
<text x="100.1" y="52.9">OUT</text>
<text x="140.8" y="50.4">R11</text>
<text x="141.5" y="52.9">5k</text>
<text x="151.6" y="50.9">74HC14</text>
<text x="151.6" y="48.4">U3B</text>
<text x="178.3" y="53.4">U3A</text>
<text x="221.5" y="50.4">+5V</text>
<text x="226.6" y="52.9">GND</text>
<text x="249.9" y="49.1">C</text>
<text x="254.9" y="52.3" transform="rotate(-90 254.9 52.3)">~{R}</text>
<text x="256.5" y="51.7">~{Q}</text>
<text x="39" y="58.7" transform="rotate(-90 39 58.7)">GND</text>
<text x="44.5" y="54.2">74HC74</text>
<text x="61.8" y="58.7" transform="rotate(-90 61.8 58.7)">GND</text>
<text x="67.3" y="54.2">74HC74</text>
<text x="99.9" y="56.9" transform="rotate(-90 99.9 56.9)">GND</text>
<text x="148.7" y="54.2">R10</text>
<text x="149.4" y="56.7">1k</text>
<text x="178.3" y="56">74HC14</text>
<text x="185.9" y="58">+5V</text>
<text x="217.9" y="58.4">R14</text>
<text x="230.9" y="57.3">74HC14</text>
<text x="230.9" y="54.7">U3F</text>
<text x="256" y="59.8">U3E</text>
<text x="136.3" y="64.4">CLK_1</text>
<text x="138.2" y="61.8">SW2</text>
<text x="153" y="64.4">100</text>
<text x="157.3" y="61.8">C1</text>
<text x="157.8" y="64.4">nF</text>
<text x="182.3" y="63.1">10k</text>
<text x="182.8" y="60.6">R6</text>
<text x="218.6" y="60.9">5k</text>
<text x="226.1" y="61.8">R15</text>
<text x="226.9" y="64.4">1k</text>
<text x="256" y="62.3">74HC14</text>
<text x="264.7" y="65.6">+5V</text>
<text x="36.1" y="67.7">GND</text>
<text x="58.9" y="67.7">GND</text>
<text x="97" y="68.2">GND</text>
<text x="165.4" y="72">100</text>
<text x="168.8" y="69.4">C2</text>
<text x="170.2" y="72">nF</text>
<text x="231.7" y="72">100</text>
<text x="236.1" y="69.4">C5</text>
<text x="236.5" y="72">nF</text>
<text x="261.1" y="70.7">10k</text>
<text x="261.5" y="68.2">R4</text>
<text x="36.1" y="73.3">+5V</text>
<text x="58.9" y="73">+5V</text>
<text x="161.8" y="74.5">GND</text>
<text x="247.5" y="77.1">C6</text>
<text x="85.7" y="83.4">VCC</text>
<text x="91.7" y="83.4">PWR_FLAG</text>
<text x="173.2" y="79.6">GND</text>
<text x="220.6" y="81.1">CLK_3</text>
<text x="222.5" y="78.6">SW4</text>
<text x="240.5" y="82.1">GND</text>
<text x="243.9" y="79.6">100</text>
<text x="248.7" y="79.6">nF</text>
<text x="39" y="86.1" transform="rotate(-90 39 86.1)">VCC</text>
<text x="44.5" y="88.5">U3G</text>
<text x="61.8" y="86.1" transform="rotate(-90 61.8 86.1)">VCC</text>
<text x="67.3" y="88.5">U4G</text>
<text x="252" y="87.2">GND</text>
<text x="39" y="95.5" transform="rotate(-90 39 95.5)">GND</text>
<text x="44.5" y="91">74HC14</text>
<text x="61.8" y="95.5" transform="rotate(-90 61.8 95.5)">GND</text>
<text x="67.3" y="91">74HC14</text>
<text x="154.9" y="94.8">R2</text>
<text x="173.2" y="91">+5V</text>
<text x="177.4" y="93.6">U1B</text>
<text x="82.8" y="96.1">PWR_FLAG</text>
<text x="94.5" y="96.1">GND</text>
<text x="154.4" y="97.4">10k</text>
<text x="171.2" y="101.2">D</text>
<text x="176.1" y="100.2" transform="rotate(-90 176.1 100.2)">~{S}</text>
<text x="177.4" y="96.1">74HC74</text>
<text x="177.8" y="101.2">Q</text>
<text x="252" y="98.7">+5V</text>
<text x="256.2" y="101.2">U2B</text>
<text x="36.1" y="107">GND</text>
<text x="58.9" y="107">GND</text>
<text x="144" y="105">+5V</text>
<text x="149.1" y="106.3">GND</text>
<text x="171.2" y="103.7">C</text>
<text x="176.1" y="106.9" transform="rotate(-90 176.1 106.9)">~{R}</text>
<text x="177.8" y="106.3">~{Q}</text>
<text x="231.9" y="105">10k</text>
<text x="232.3" y="102.5">R8</text>
<text x="254.9" y="107.8" transform="rotate(-90 254.9 107.8)">~{S}</text>
<text x="256.2" y="103.7">74HC74</text>
<text x="140.4" y="113">R12</text>
<text x="151.6" y="113.1">74HC14</text>
<text x="151.6" y="110.6">U3C</text>
<text x="221.5" y="112.6">+5V</text>
<text x="249.9" y="108.8">D</text>
<text x="249.9" y="111.4">C</text>
<text x="256.5" y="108.8">Q</text>
<text x="256.5" y="113.9">~{Q}</text>
<text x="141.1" y="115.5">5k</text>
<text x="148.7" y="116.4">R13</text>
<text x="149.4" y="119">1k</text>
<text x="178.1" y="117.2">74HC14</text>
<text x="178.1" y="114.7">U3D</text>
<text x="226.6" y="115.2">GND</text>
<text x="233.6" y="117.7">U4A</text>
<text x="254.9" y="114.6" transform="rotate(-90 254.9 114.6)">~{R}</text>
<text x="138.2" y="124.1">SW3</text>
<text x="157.3" y="124.1">C3</text>
<text x="182.3" y="125.3">10k</text>
<text x="182.8" y="122.8">R7</text>
<text x="185.9" y="120.2">+5V</text>
<text x="217.9" y="120.6">R16</text>
<text x="218.6" y="123.2">5k</text>
<text x="226.1" y="124.1">R17</text>
<text x="229.8" y="120.2">74HC14</text>
<text x="256" y="124.3">74HC14</text>
<text x="256" y="121.8">U4B</text>
<text x="109.3" y="130.1">J2</text>
<text x="136.3" y="126.6">CLK_2</text>
<text x="153" y="126.6">100</text>
<text x="157.8" y="126.6">nF</text>
<text x="168.8" y="131.7">C4</text>
<text x="226.9" y="126.6">1k</text>
<text x="236.1" y="131.7">C7</text>
<text x="261.5" y="130.4">R9</text>
<text x="264.7" y="127.9">+5V</text>
<text x="42" y="135.5">J1</text>
<text x="68.7" y="135.5">J3</text>
<text x="81.8" y="135.5">+5V</text>
<text x="87.2" y="136.8">SW_SPDT</text>
<text x="89.4" y="134.2">SW1</text>
<text x="161.8" y="136.8">GND</text>
<text x="165.4" y="134.2">100</text>
<text x="170.2" y="134.2">nF</text>
<text x="231.7" y="134.2">100</text>
<text x="236.5" y="134.2">nF</text>
<text x="261.1" y="132.9">10k</text>
<text x="173.2" y="141.8">GND</text>
<text x="218.6" y="143.1">CLK_4</text>
<text x="220.5" y="140.6">SW5</text>
<text x="244.2" y="142.3">100</text>
<text x="247.5" y="139.3">C8</text>
<text x="249" y="142.3">nF</text>
<text x="102.9" y="146.9">R5</text>
<text x="102.9" y="149.5">1k</text>
<text x="240.5" y="144.4">GND</text>
<text x="252" y="149.5">GND</text>
<text x="81.8" y="150.7">GND</text>
<text x="104.1" y="156.1">D1</text>
<text x="104.1" y="158.7">RED</text>
<text x="98.3" y="164.7">GND</text>
<text x="136.4" y="167.2">U4C</text>
<text x="155.5" y="167.2">U4D</text>
<text x="134.6" y="169.8">74HC14</text>
<text x="153.7" y="169.8">74HC14</text>
<text x="136.5" y="179.9">U4E</text>
<text x="155.6" y="179.9">U4F</text>
<text x="134.6" y="182.5">74HC14</text>
<text x="153.7" y="182.5">74HC14</text>
</g>
<g font-size="1.8" fill="#a90000">
<text x="175" y="35" transform="rotate(-90 175 35)">4</text>
<text x="168.2" y="37.8">2</text>
<text x="168.2" y="40.4">3</text>
<text x="180.9" y="37.8">5</text>
<text x="37.8" y="44.5" transform="rotate(-90 37.8 44.5)">14</text>
<text x="60.7" y="44.5" transform="rotate(-90 60.7 44.5)">14</text>
<text x="163.6" y="43.3" transform="rotate(-90 163.6 43.3)">4</text>
<text x="175" y="47.7" transform="rotate(-90 175 47.7)">1</text>
<text x="180.9" y="42.9">6</text>
<text x="246.9" y="45.5">2</text>
<text x="253.7" y="42.6" transform="rotate(-90 253.7 42.6)">4</text>
<text x="259.6" y="45.5">5</text>
<text x="85" y="51.8">1</text>
<text x="92" y="51.8">1</text>
<text x="104.7" y="51.8">3</text>
<text x="175" y="50.9" transform="rotate(-90 175 50.9)">2</text>
<text x="242.3" y="51.5" transform="rotate(-90 242.3 51.5)">12</text>
<text x="246.9" y="48">3</text>
<text x="259.6" y="50.5">6</text>
<text x="85" y="54.4">2</text>
<text x="98.8" y="59.1" transform="rotate(-90 98.8 59.1)">2</text>
<text x="163.6" y="54.7" transform="rotate(-90 163.6 54.7)">3</text>
<text x="253.7" y="59.1" transform="rotate(-90 253.7 59.1)">10</text>
<text x="253.7" y="55.3" transform="rotate(-90 253.7 55.3)">1</text>
<text x="37.8" y="61.7" transform="rotate(-90 37.8 61.7)">7</text>
<text x="60.7" y="61.7" transform="rotate(-90 60.7 61.7)">7</text>
<text x="175" y="62.3" transform="rotate(-90 175 62.3)">1</text>
<text x="242.3" y="62.9" transform="rotate(-90 242.3 62.9)">13</text>
<text x="253.7" y="70.5" transform="rotate(-90 253.7 70.5)">11</text>
<text x="37.8" y="80.1" transform="rotate(-90 37.8 80.1)">14</text>
<text x="60.7" y="80.1" transform="rotate(-90 60.7 80.1)">14</text>
<text x="37.8" y="99.8" transform="rotate(-90 37.8 99.8)">7</text>
<text x="60.7" y="99.8" transform="rotate(-90 60.7 99.8)">7</text>
<text x="167.6" y="100.1">12</text>
<text x="175" y="97.8" transform="rotate(-90 175 97.8)">10</text>
<text x="180.9" y="100.1">9</text>
<text x="163.6" y="105.5" transform="rotate(-90 163.6 105.5)">6</text>
<text x="167.6" y="102.6">11</text>
<text x="180.9" y="105.2">8</text>
<text x="246.3" y="107.7">12</text>
<text x="253.7" y="105.5" transform="rotate(-90 253.7 105.5)">10</text>
<text x="259.6" y="107.7">9</text>
<text x="175" y="113.1" transform="rotate(-90 175 113.1)">8</text>
<text x="175" y="110.5" transform="rotate(-90 175 110.5)">13</text>
<text x="242.3" y="113.1" transform="rotate(-90 242.3 113.1)">2</text>
<text x="246.3" y="110.2">11</text>
<text x="259.6" y="112.8">8</text>
<text x="163.6" y="116.9" transform="rotate(-90 163.6 116.9)">5</text>
<text x="253.7" y="118.2" transform="rotate(-90 253.7 118.2)">13</text>
<text x="175" y="124.5" transform="rotate(-90 175 124.5)">9</text>
<text x="242.3" y="124.5" transform="rotate(-90 242.3 124.5)">1</text>
<text x="253.7" y="120.7" transform="rotate(-90 253.7 120.7)">4</text>
<text x="106.6" y="131.8">1</text>
<text x="106.6" y="134.4">2</text>
<text x="106.6" y="136.9">3</text>
<text x="253.7" y="132.2" transform="rotate(-90 253.7 132.2)">3</text>
<text x="37.8" y="141" transform="rotate(-90 37.8 141)">4</text>
<text x="40.4" y="141" transform="rotate(-90 40.4 141)">3</text>
<text x="42.9" y="141" transform="rotate(-90 42.9 141)">2</text>
<text x="45.5" y="141" transform="rotate(-90 45.5 141)">1</text>
<text x="64.5" y="141" transform="rotate(-90 64.5 141)">4</text>
<text x="67.1" y="141" transform="rotate(-90 67.1 141)">3</text>
<text x="69.6" y="141" transform="rotate(-90 69.6 141)">2</text>
<text x="72.1" y="141" transform="rotate(-90 72.1 141)">1</text>
<text x="86.9" y="139.4">1</text>
<text x="94.5" y="142">2</text>
<text x="106.6" y="139.4">4</text>
<text x="86.9" y="144.5">3</text>
<text x="132" y="175">5</text>
<text x="143.4" y="175">6</text>
<text x="151.1" y="175">9</text>
<text x="162.5" y="175">8</text>
<text x="131.4" y="187.7">11</text>
<text x="142.8" y="187.7">10</text>
<text x="150.5" y="187.7">13</text>
<text x="161.9" y="187.7">12</text>
</g>
<g font-size="1.8" fill="#0f0f0f">
<text x="160" y="37.8">DATA_1</text>
<text x="188" y="37.8">OUT_1</text>
<text x="238.8" y="45.4">DATA_3</text>
<text x="266.7" y="45.4">OUT_3</text>
<text x="160" y="100">DATA_2</text>
<text x="188" y="100">OUT_2</text>
<text x="238.8" y="107.6">DATA_4</text>
<text x="266.7" y="107.6">OUT_4</text>
<text x="37.8" y="149.9" transform="rotate(-90 37.8 149.9)">DATA_1</text>
<text x="40.3" y="149.9" transform="rotate(-90 40.3 149.9)">DATA_2</text>
<text x="42.8" y="149.9" transform="rotate(-90 42.8 149.9)">DATA_3</text>
<text x="45.4" y="149.9" transform="rotate(-90 45.4 149.9)">DATA_4</text>
<text x="64.4" y="149.9" transform="rotate(-90 64.4 149.9)">OUT_1</text>
<text x="67" y="149.9" transform="rotate(-90 67 149.9)">OUT_2</text>
<text x="69.5" y="149.9" transform="rotate(-90 69.5 149.9)">OUT_3</text>
<text x="72" y="149.9" transform="rotate(-90 72 149.9)">OUT_4</text>
</g>
<g font-size="1.8" fill="#0000c2">
<text x="134.9" y="70.2">This</text>
<text x="139.8" y="70.2">is</text>
<text x="142.6" y="70.2">to</text>
<text x="145.6" y="70.2">ensure</text>
<text x="153.1" y="70.2">that</text>
<text x="180.5" y="68.9">The</text>
<text x="181" y="71">~{R}</text>
<text x="183.4" y="71">is</text>
<text x="184.8" y="68.9">circuitry</text>
<text x="186.2" y="71">to</text>
<text x="189.3" y="71">ensure</text>
<text x="193.8" y="68.9">connected</text>
<text x="196.7" y="71">that</text>
<text x="201.6" y="71">latch</text>
<text x="204.7" y="68.9">to</text>
<text x="130.2" y="72.2">the</text>
<text x="134.4" y="72.2">input</text>
<text x="134.7" y="74.3">is</text>
<text x="137.5" y="74.3">properly</text>
<text x="140.3" y="72.2">from</text>
<text x="145.8" y="72.2">the</text>
<text x="146.4" y="74.3">debounced</text>
<text x="150" y="72.2">push</text>
<text x="155.6" y="72.2">button</text>
<text x="177.3" y="73">starts</text>
<text x="183.9" y="73">with</text>
<text x="188.9" y="73">a</text>
<text x="191.2" y="73">known</text>
<text x="198.1" y="73">(LOW)</text>
<text x="204.8" y="73">state.</text>
<text x="28" y="138.3">INPUTS</text>
<text x="53.9" y="138.3">OUTPUTS</text>
</g>
</svg>
